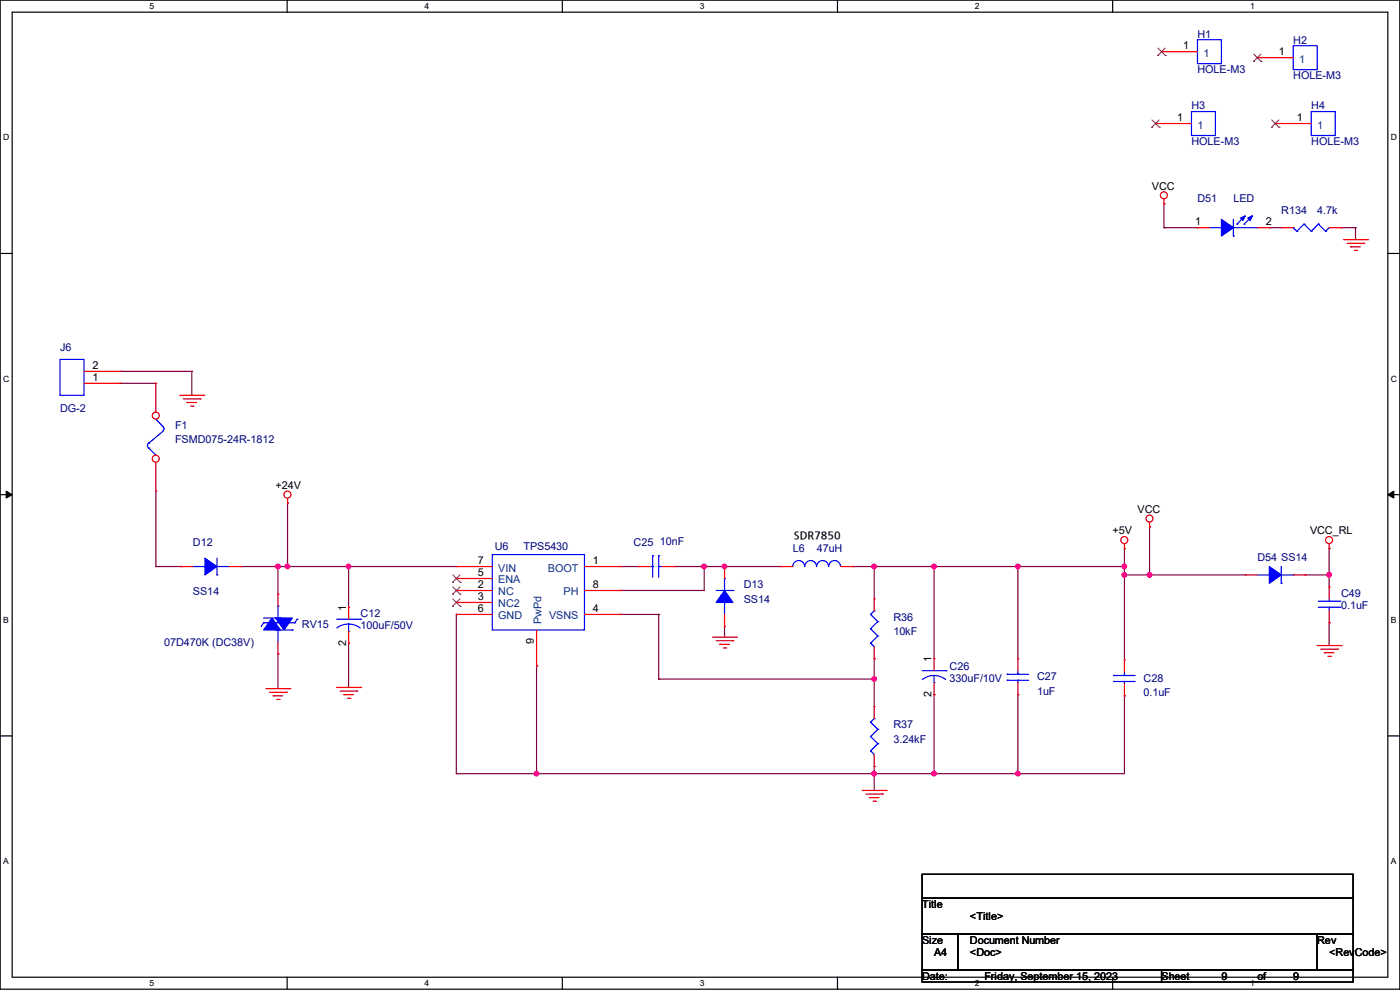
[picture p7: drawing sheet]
<svg xmlns="http://www.w3.org/2000/svg" width="297mm" height="210mm" viewBox="0 0 297 210" stroke-linecap="round" stroke-linejoin="round" font-family="sans-serif">
<path d="M0 0h297v209.8h-297zM2.6 2.6h291.8v204.7h-291.8z" fill="none" stroke="#000" stroke-width=".25"/>
<g fill="#fff">
<path d="M31.7 .3h1v2h-1z"/>
<path d="M31.7 207.6h1v1.9h-1z"/>
</g>
<path d="M60.9 0v2.6M60.9 207.3v2.5" fill="none" stroke="#000" stroke-width=".25"/>
<g fill="#fff">
<path d="M90.1 .3h1v2h-1z"/>
<path d="M90.1 207.6h1v1.9h-1z"/>
</g>
<path d="M119.3 0v2.6M119.3 207.3v2.5" fill="none" stroke="#000" stroke-width=".25"/>
<g fill="#fff">
<path d="M148.5 .3h.9v2h-.9z"/>
<path d="M148.5 207.6h.9v1.9h-.9z"/>
</g>
<path d="M177.7 0v2.6M177.7 207.3v2.5" fill="none" stroke="#000" stroke-width=".25"/>
<g fill="#fff">
<path d="M206.8 .3h1v2h-1z"/>
<path d="M206.8 207.6h1v1.9h-1z"/>
</g>
<path d="M236.1 0v2.6M236.1 207.3v2.5" fill="none" stroke="#000" stroke-width=".25"/>
<g fill="#fff">
<path d="M265.2 .3h1v2h-1z"/>
<path d="M265.2 207.6h1v1.9h-1z"/>
<path d="M.7 28.2h1.2v1.9h-1.2z"/>
<path d="M295.1 28.2h1.2v1.9h-1.2z"/>
<path d="M.7 79.3h1.2v2h-1.2z"/>
<path d="M295.1 79.3h1.2v2h-1.2z"/>
</g>
<path d="M0 53.8h2.6M294.4 53.8h2.6" fill="none" stroke="#000" stroke-width=".25"/>
<g fill="#fff">
<path d="M.7 130.5h1.2v2h-1.2z"/>
<path d="M295.1 130.5h1.1v2h-1.1z"/>
</g>
<path d="M0 104.9h2.6M294.4 104.9h2.6" fill="none" stroke="#000" stroke-width=".25"/>
<path d="M1.3 104.2l1.3 .7-1.3 .8zM294.4 104.9l1.3-.7v1.5z" fill="#000" stroke="#000" stroke-width=".21"/>
<g fill="#fff">
<path d="M.7 181.7h1.2v2h-1.2z"/>
<path d="M295.1 181.7h1.1v2h-1.1z"/>
</g>
<path d="M0 156.1h2.6M294.4 156.1h2.6M195.6 185.5h91.5v5h-91.5zM195.6 190.5h91.5v7.7h-91.5zM195.6 198.2h7.6v7.6h-7.6zM203.2 198.2h76.2v7.6h-76.2zM279.4 198.2h7.7v7.6h-7.7zM195.6 205.8h50.8v2.5h-50.8zM246.4 205.8h40.7v2.5h-40.7z" fill="none" stroke="#000" stroke-width=".25"/>
<g fill="none" stroke="#800040" stroke-width=".25">
<path d="M246.9 48.3h.1M246.9 43.2h.1M246.9 48.3h7.1M246.9 43.2v5.1M269.3 48.3h.1M269.3 48.3h2.5M284.5 48.3h.1M284.5 48.3h3.1M287.6 48.3h.1M287.6 48.3v2.5M25.4 78.8h15.3M40.7 78.8h.1"/>
<path d="M40.7 78.8v5.1M25.4 81.3h.1M25.4 81.3h7.7M40.7 83.9h.1M33.1 104.2v16M61 106.7h.1M61 106.7v13.5M238.5 116.4h.1M238.5 116.4v23.6M243.9 111.8h.1M243.9 111.8v10.2M282 116.4h.1"/>
<path d="M282 116.4v8.1M33.1 120.2h.1M33.1 120.2h5.3M38.4 120.2h.1M51.1 120.2h.1M51.1 120.2h45.7M59 138.7h.1M59 120.2h.1M59 120.2v5.8M59 138.7v7.4M61 120.2h.1M74 120.2h.1"/>
<path d="M74 136.4h.1M74 120.2v8.6M74 136.4v9.4M96.8 130.3h.1M96.8 130.3v33.8M131.6 120.2h.1M131.6 125.3h.1M131.6 130.3h.1M131.6 120.2h3.8M131.6 130.3h8.1M139.7 130.3h.1M139.7 130.3v13.8"/>
<path d="M143 120.2h.1M143 120.2h22.7M149.4 120.2h.1M149.4 120.2v5.1h-17.8M153.7 120.2h.1M153.7 132.9h.1M153.7 132.9v2.3M180.9 120.2h.1M180.9 120.2h57.6M185.5 120.2h.1M185.5 139.7h.1M185.5 120.2v6.8"/>
<path d="M185.5 139.7v10.2M198.2 120.2h.1M198.2 120.2v19.5M215.9 120.2h.1M215.9 120.2v19.5M238.5 122h.1M238.5 120.2h.1M238.5 122h25.7M243.9 122h.1M276.9 122h.1M276.9 122h5.1M282 132.1h.1"/>
<path d="M282 122h.1M282 132.1v4.8M113.8 141.3h.1M113.8 141.3v22.8M139.7 144.1h.1M139.7 144.1h45.8M185.5 144.1h.1M198.2 147.4h.1M198.2 147.4v16.7M215.9 147.4h.1M215.9 147.4v16.7M238.5 147.6h.1"/>
<path d="M238.5 147.6v16.5h-141.7M96.8 164.1h.1M113.8 164.1h.1M185.5 164.1h.1M185.5 162.6h.1M185.5 162.6v5.1M198.2 164.1h.1M215.9 164.1h.1"/>
</g>
<g fill="#f0f" stroke="#f0f" stroke-width=".25">
<circle cx="61" cy="120.2" r=".49"/>
<circle cx="58.9" cy="120.2" r=".49"/>
<circle cx="73.9" cy="120.2" r=".49"/>
<circle cx="149.4" cy="120.2" r=".49"/>
<circle cx="153.7" cy="120.2" r=".49"/>
<circle cx="185.4" cy="144" r=".49"/>
<circle cx="185.4" cy="120.2" r=".49"/>
<circle cx="185.4" cy="164.1" r=".49"/>
<circle cx="113.8" cy="164.1" r=".49"/>
<circle cx="198.1" cy="120.2" r=".49"/>
<circle cx="215.9" cy="164.1" r=".49"/>
<circle cx="198.1" cy="164.1" r=".49"/>
<circle cx="215.9" cy="120.2" r=".49"/>
<circle cx="238.5" cy="121.9" r=".49"/>
<circle cx="238.5" cy="120.2" r=".49"/>
<circle cx="243.9" cy="121.9" r=".49"/>
<circle cx="282" cy="121.9" r=".49"/>
</g>
<g fill="none" stroke="#f00" stroke-width=".25">
<path d="M246.4 11h.1M246.4 11h7.6M245.2 26.2h.1M245.2 26.2h7.6M270.6 26.2h.1M270.6 26.2h7.6M246.9 43.2h.1M246.9 42.2v1M254 48.3h.1M254 48.3h2.6M266.7 48.3h2.6M269.3 48.3h.1"/>
<path d="M271.8 48.3h.1M271.8 48.3h2.6M282 48.3h2.5M284.5 48.3h.1M285 50.8h5.1M285.8 51.6h3.5M286.6 52.4h.1M286.6 52.4h2M287.3 53.1h.5M287.8 53.1h.1M289.3 51.6h.1M290.1 50.8h.1"/>
<path d="M17.8 78.8h7.6M25.4 78.8h.1M17.8 81.3h7.6M25.4 81.3h.1M38.1 83.9h5.1M38.9 84.6h3.6M39.7 85.4h.1M39.7 85.4h2M40.4 86.1h.5M40.9 86.1h.1M42.5 84.6h.1M43.2 83.9h.1"/>
<path d="M61 106.7h.1M61 105.7v1M238.5 116.4h.1M238.5 115.4v1M243.9 111.8h.1M243.9 110.8v1M282 116.4h.1M282 115.4v1M38.4 120.2h.1M38.4 120.2h2.5M48.6 120.2h2.5M51.1 120.2h.1"/>
<path d="M59 126h.1M59 138.7h.1M59 126v2.6M59 136.2v2.5M74 128.8h.1M74 136.4h.1M74 128.8v2.6M74 133.9v2.5M96.8 120.2h.1M96.8 122.7h.1M96.8 125.3h.1M96.8 127.8h.1"/>
<path d="M96.8 130.3h.1M96.8 120.2h7.6M96.8 122.7h7.6M96.8 125.3h7.6M96.8 127.8h7.6M96.8 130.3h7.6M113.8 133.6v7.7M124 120.2h7.6M124 125.3h7.6M124 130.3h7.6M131.6 120.2h.1M131.6 125.3h.1"/>
<path d="M131.6 130.3h.1M135.4 120.2h.1M135.4 120.2h2.6M140.5 120.2h2.5M143 120.2h.1M151.2 135.2h5.1M151.9 135.9h3.6M152.7 136.7h.1M152.7 136.7h2M153.5 137.5h.5M153.7 132.9h.1M153.7 120.2h.1"/>
<path d="M153.7 120.2v2.5M153.7 130.3v2.6M154 137.5h.1M155.5 135.9h.1M156.3 135.2h.1M165.7 120.2h.1M165.7 120.2h2.5M178.4 120.2h2.5M180.9 120.2h.1M185.5 139.7h.1M185.5 127h.1M185.5 127v2.6"/>
<path d="M185.5 137.2v2.5M198.2 139.7h.1M198.2 139.7v2.6M215.9 139.7h.1M215.9 139.7v2.6M264.2 122h.1M264.2 122h2.5M274.4 122h2.5M276.9 122h.1M279.4 136.9h5.1M280.2 137.7h3.6M281 138.5h.1"/>
<path d="M281 138.5h2M281.7 139.2h.5M282 124.5h.1M282 132.1h.1M282 124.5v2.5M282 129.6v2.5M282.2 139.2h.1M283.8 137.7h.1M284.5 136.9h.1M56.4 146.1h5.1M57.2 146.9h3.5M58 147.6h.1"/>
<path d="M58 147.6h2M58.7 148.4h.5M59.2 148.4h.1M60.7 146.9h.1M61.5 146.1h.1M71.4 145.8h5.1M72.2 146.6h3.5M72.9 147.4h.1M72.9 147.4h2.1M73.7 148.1h.5M74.2 148.1h.1M75.7 146.6h.1"/>
<path d="M76.5 145.8h.1M113.8 141.3h.1M185.5 149.9h.1M185.5 149.9v2.5M198.2 147.4h.1M198.2 144.8v2.6M215.9 147.4h.1M215.9 144.8v2.6M182.9 167.7h5.1M183.7 168.4h3.5M184.4 169.2h.1M184.4 169.2h2.1"/>
<path d="M185.2 170h.5M185.5 162.6h.1M185.5 160.1v2.5M185.7 170h.1M187.2 168.4h.1M188 167.7h.1"/>
<circle cx="246.9" cy="41.4" r=".74"/>
<circle cx="61" cy="104.9" r=".74"/>
<circle cx="238.5" cy="114.6" r=".74"/>
<circle cx="243.9" cy="110" r=".74"/>
<circle cx="282" cy="114.6" r=".74"/>
</g>
<g fill="none" stroke="#00f" stroke-width=".25">
<path d="M254 8.4h5.1v5.1h-5.1zM252.8 23.7h5.1v5h-5.1zM278.2 23.7h5.1v5h-5.1zM256.6 48.3h2.5M259.1 48.3h.1M261.7 50.1h.1M261.7 46.5v3.6M261.7 48.3h5M262.4 47.5h.1M263.9 47.5h.1M263.9 46l-1.5 1.5M265.5 46l-1.6 1.5"/>
<path d="M266.7 48.3h.1M274.4 48.3h.1M274.4 48.3l.7 .8M275.1 49.1h.1M276.6 47.5h.1M276.6 47.5l1.6 1.6M276.6 47.5l-1.5 1.6M278.2 49.1h.1M279.7 47.5h.1M279.7 47.5l1.5 1.6M279.7 47.5l-1.5 1.6M281.2 49.1h.1"/>
<path d="M282 48.3l-.8 .8M12.7 76.2h5.1v7.7h-5.1zM31.5 94a.74 .74 0 0 0 0 1.1M31.5 95h.1M31.5 94h.1M31.5 95l1.6 1.6M33.1 88.9h.1M33.1 88.9l1.5 1.6M34.6 90.5a.49 .49 0 0 1-.1 .9M34.6 91.5l-3.1 2.5M46 118.4v3.6M104.4 117.6h19.6v16h-19.6z"/>
<path d="M138.5 117.9h.1M138.5 117.9v4.6M139.7 117.9h.1M139.7 117.9v4.6M40.9 120.2h2.6M43.5 120.2h.1M46 122h.1M46 120.2h2.6M48.6 120.2h.1M55.9 132.1h.1M55.9 132.1l-.5 .8M55.9 132.1h6.6"/>
<path d="M55.9 131.1h3.6M58.5 133.6h3.5M59 128.6h.1M59 133.6h.1M59 128.6v2.5M59 133.6v2.6M59.5 131.1h.1M62 133.6h.1M62.5 132.1h.1M63 131.4h.1M63 131.4l-.5 .7M71.4 131.4h5.1"/>
<path d="M74 133.9h.1M74 132.4l1.5 .3 .9 .5M74 132.4l-1.1 .1-1.4 .7M74 132.4v1.5M76.5 131.4h.1M138 120.2h.5M138.5 120.2h.1M139.7 120.2h.1M139.7 120.2h.8M151.9 125.3h3.6M153.7 127.8h.1M153.7 122.7h.1"/>
<path d="M153.7 122.7v2.6M153.7 127.8v2.5M155.5 125.3h.1M170.7 120.2a1.25 1.25 0 0 0-1.3-1.3 1.25 1.25 0 0 0-1.2 1.3M173.2 120.2a1.25 1.25 0 0 0-1.2-1.3 1.25 1.25 0 0 0-1.3 1.3M175.8 120.2a1.25 1.25 0 0 0-1.3-1.3 1.25 1.25 0 0 0-1.2 1.3M178.3 120.2a1.25 1.25 0 0 0-1.2-1.3 1.25 1.25 0 0 0-1.3 1.3M184.7 136.4h.1M184.7 133.4h.1M184.7 130.3h.1M184.7 136.4l.8 .8M184.7 133.4l1.5 1.5"/>
<path d="M184.7 130.3l1.5 1.6M185.5 129.6h.1M185.5 129.6l-.8 .7M186.2 134.9h.1M186.2 131.9h.1M186.2 134.9l-1.5 1.5M186.2 131.9l-1.5 1.5M266.7 122h2.6M269.3 122h.1M271.8 123.7h.1M271.8 120.2v3.5M271.8 122h2.6"/>
<path d="M274.4 122h.1M279.7 128.8h4.6M279.7 127.6h4.6M282 127.6h.1M282 128.8h.1M282 127v.6M282 128.8v.8M284.3 128.8h.1M284.3 127.6h.1M184.7 159.3h.1M184.7 156.3h.1M184.7 153.2h.1"/>
<path d="M184.7 159.3l.8 .8M184.7 156.3l1.5 1.5M184.7 153.2l1.5 1.5M185.5 152.4h.1M185.5 152.4l-.8 .8M186.2 157.8h.1M186.2 154.7h.1M186.2 157.8l-1.5 1.5M186.2 154.7l-1.5 1.6M195.6 142.3h5.1M198.2 144.8h.1M198.2 143.3l1.5 .3 .9 .6"/>
<path d="M198.2 143.3l-1.1 .1-1.4 .7M198.2 143.3v1.5M200.7 142.3h.1M213.7 143h.1M213.7 144.3h.1M213.7 143h4.5M213.7 144.3h4.5M215.9 144.3h.1M215.9 143h.1M215.9 142.3v.7M215.9 144.3v.5"/>
</g>
<g fill="#00f" stroke="#00f" stroke-width=".25">
<path d="M58.5 131.1h3.5l-1.8 2.5z" fill-rule="evenodd"/>
<path d="M57.7 131.1l1.8 2.5h-3.6z" fill-rule="evenodd"/>
<path d="M269.3 120.2l2.5 1.8-2.5 1.7z" fill-rule="evenodd"/>
<path d="M153.7 125.3l1.8 2.5h-3.6z" fill-rule="evenodd"/>
<path d="M259.1 46.5l2.6 1.8-2.6 1.8z" fill-rule="evenodd"/>
<path d="M264.7 46.3l1-.5-.5 1z" fill-rule="evenodd"/>
<path d="M263.2 46.3l1-.5-.5 1z" fill-rule="evenodd"/>
<path d="M43.5 118.4l2.5 1.8-2.5 1.8z" fill-rule="evenodd"/>
</g>
<g fill="none" stroke="#804000" stroke-width=".21">
<path d="M245.6 11.8h.1M245.7 10.2l1.5 1.6M247.2 10.2l-1.6 1.6M247.2 11.8h.1M244.3 27h.1M244.4 25.4l1.6 1.6M245.9 25.4l-1.6 1.6M246 27h.1M269.7 27h.1M269.8 25.4l1.6 1.6M271.3 25.4l-1.6 1.6M271.4 27h.1"/>
<path d="M96 123.5h.1M96 126.1h.1M96 128.6h.1M96.1 122l1.5 1.5M96.1 124.5l1.5 1.6M96.1 127l1.5 1.6M97.6 122l-1.6 1.5M97.6 124.5l-1.6 1.6M97.6 127l-1.6 1.6M97.6 123.5h.1M97.6 126.1h.1M97.6 128.6h.1"/>
</g>
<circle cx="33" cy="97.3" r=".74" fill="#fff" stroke="#f00" stroke-width=".25"/>
<path d="M33.1 98.1v6.1M33.1 104.2h.1" fill="none" stroke="#f00" stroke-width=".25"/>
<circle cx="33" cy="88.2" r=".74" fill="#fff" stroke="#f00" stroke-width=".25"/>
<path d="M266.7 12.2h.1M266.7 12.2h7.7M33.1 81.3h.1M33.1 81.3v6.1M238.5 140h.1M238.5 140v2.5M238.5 147.6h.1M238.5 145.1v2.5" fill="none" stroke="#f00" stroke-width=".25"/>
<path d="M274.4 9.7h5v5.1h-5zM236.3 143.3h.1M236.3 144.6h.1M236.3 143.3h4.5M236.3 144.6h4.5M238.5 144.6h.1M238.5 143.3h.1M238.5 142.5v.8M238.5 144.6v.5" fill="none" stroke="#00f" stroke-width=".25"/>
<path d="M265.9 13h.1M266 11.5l1.5 1.5M267.5 11.5l-1.6 1.5M267.5 13h.1" fill="none" stroke="#804000" stroke-width=".21"/>
<g fill="#f0f" stroke="#f0f" stroke-width=".25">
<circle cx="61" cy="120.2" r=".49"/>
<circle cx="58.9" cy="120.2" r=".49"/>
<circle cx="73.9" cy="120.2" r=".49"/>
<circle cx="149.4" cy="120.2" r=".49"/>
<circle cx="153.7" cy="120.2" r=".49"/>
<circle cx="185.4" cy="144" r=".49"/>
<circle cx="185.4" cy="120.2" r=".49"/>
<circle cx="185.4" cy="164.1" r=".49"/>
<circle cx="113.8" cy="164.1" r=".49"/>
<circle cx="198.1" cy="120.2" r=".49"/>
<circle cx="215.9" cy="164.1" r=".49"/>
<circle cx="198.1" cy="164.1" r=".49"/>
<circle cx="215.9" cy="120.2" r=".49"/>
<circle cx="238.5" cy="121.9" r=".49"/>
<circle cx="238.5" cy="120.2" r=".49"/>
<circle cx="243.9" cy="121.9" r=".49"/>
<circle cx="282" cy="121.9" r=".49"/>
</g>
<g font-size="2.3">
<text x="251" y="10.4">1</text>
<text x="271.3" y="11.7">1</text>
<text x="249.7" y="25.7">1</text>
<text x="275.1" y="25.7">1</text>
<text x="244.4" y="40.2">VCC</text>
<text x="253.5" y="47.8">1</text>
<text x="268.5" y="47.8">2</text>
<text x="19.6" y="80.8">1</text>
<text x="19.6" y="78.2">2</text>
<text x="58.5" y="103.7">+24V</text>
<text x="236" y="113.4">+5V</text>
<text x="241.3" y="108.8">VCC</text>
<text x="277.9" y="113.4">VCC_RL</text>
<text x="101.4" y="119.6">7</text>
<text x="125.8" y="119.6">1</text>
<text x="168.4" y="114.4">SDR7850</text>
<text x="101.4" y="122.2">5</text>
<text x="101.4" y="124.7">2</text>
<text x="125.8" y="124.7">8</text>
<text x="73.4" y="129.6" transform="rotate(-90 73.4 129.6)">1</text>
<text x="101.4" y="127.3">3</text>
<text x="101.4" y="129.8">6</text>
<text x="125.8" y="129.8">4</text>
<text x="73.4" y="137" transform="rotate(-90 73.4 137)">2</text>
<text x="113.3" y="136.7" transform="rotate(-90 113.3 136.7)">9</text>
<text x="197.6" y="140.5" transform="rotate(-90 197.6 140.5)">1</text>
<text x="197.6" y="147.9" transform="rotate(-90 197.6 147.9)">2</text>
<text x="195.6" y="192.6">Title</text>
<text x="205.8" y="195.2">&lt;Title&gt;</text>
<text x="195.6" y="200.2">Size</text>
<text x="198.2" y="202.8">A4</text>
<text x="205.8" y="200.2">Document Number</text>
<text x="205.8" y="202.8">&lt;Doc&gt;</text>
<text x="279.5" y="200.2">Rev</text>
<text x="282" y="202.8">&lt;RevCode&gt;</text>
<text x="195.6" y="207.9">Date:</text>
<text x="208.8" y="207.9">Friday, September 15, 2023</text>
<text x="246.4" y="207.9">Sheet</text>
<text x="259.1" y="207.9">9</text>
<text x="266.7" y="207.9">of</text>
<text x="274.4" y="207.9">9</text>
</g>
<g font-size="2.3" fill="#000080">
<text x="254" y="8">H1</text>
<text x="274.4" y="9.2">H2</text>
<text x="254" y="15.6">HOLE-M3</text>
<text x="274.4" y="16.8">HOLE-M3</text>
<text x="252.8" y="23.2">H3</text>
<text x="278.2" y="23.2">H4</text>
<text x="252.8" y="30.8">HOLE-M3</text>
<text x="278.2" y="30.8">HOLE-M3</text>
<text x="254" y="42.8">D51</text>
<text x="261.7" y="42.8">LED</text>
<text x="271.8" y="45.3">R134</text>
<text x="279.4" y="45.3">4.7k</text>
<text x="12.7" y="74.5">J6</text>
<text x="12.7" y="87.5">DG-2</text>
<text x="37.1" y="91">F1</text>
<text x="37.1" y="94.1">FSMD075-24R-1812</text>
<text x="40.9" y="115.9">D12</text>
<text x="104.9" y="116.7">U6</text>
<text x="111" y="116.7">TPS5430</text>
<text x="134.4" y="115.9">C25</text>
<text x="140" y="115.7">10nF</text>
<text x="168.2" y="117.2">L6</text>
<text x="173.3" y="117.2">47uH</text>
<text x="266.7" y="119">D54 SS14</text>
<text x="157.8" y="124.8">D13</text>
<text x="40.9" y="126.3">SS14</text>
<text x="76.5" y="130.9">C12</text>
<text x="157.8" y="127.8">SS14</text>
<text x="189.5" y="131.7">R36</text>
<text x="284.5" y="126.6">C49</text>
<text x="284.5" y="129.1">0.1uF</text>
<text x="34.8" y="137">07D470K (DC38V)</text>
<text x="64.1" y="133.2">RV15</text>
<text x="76.5" y="133.4">100uF/50V</text>
<text x="189.5" y="134.7">10kF</text>
<text x="201.5" y="142.1">C26</text>
<text x="201.5" y="144.6">330uF/10V</text>
<text x="220" y="144.4">C27</text>
<text x="220" y="147.4">1uF</text>
<text x="242.6" y="144.6">C28</text>
<text x="242.6" y="147.7">0.1uF</text>
<text x="189.5" y="154.5">R37</text>
<text x="189.5" y="157.6">3.24kF</text>
</g>
<g font-size="2.3" fill="#004080">
<text x="255.3" y="12">1</text>
<text x="275.6" y="13.3">1</text>
<text x="254" y="27.3">1</text>
<text x="279.4" y="27.3">1</text>
<text x="105.7" y="121.2">VIN</text>
<text x="105.7" y="123.8">ENA</text>
<text x="116.2" y="121.2">BOOT</text>
<text x="105.7" y="126.3">NC</text>
<text x="105.7" y="128.9">NC2</text>
<text x="105.7" y="131.4">GND</text>
<text x="116.5" y="131.4">VSNS</text>
<text x="119.6" y="126.3">PH</text>
<text x="114.9" y="132.4" transform="rotate(-90 114.9 132.4)">PwPd</text>
</g>
<g font-size="1.8">
<text x="31.7" y="1.9">5</text>
<text x="90.1" y="1.9">4</text>
<text x="148.5" y="1.9">3</text>
<text x="206.8" y="1.9">2</text>
<text x="265.2" y="1.9">1</text>
<text x=".7" y="29.8">D</text>
<text x="295.1" y="29.8">D</text>
<text x=".7" y="80.9">C</text>
<text x="295.1" y="80.9">C</text>
<text x=".7" y="132.1">B</text>
<text x="295.1" y="132.1">B</text>
<text x=".7" y="183.3">A</text>
<text x="295.1" y="183.3">A</text>
<text x="31.7" y="209.2">5</text>
<text x="90.1" y="209.2">4</text>
<text x="148.5" y="209.2">3</text>
<text x="206.8" y="209.2">2</text>
<text x="265.2" y="209.2">1</text>
</g>
</svg>
